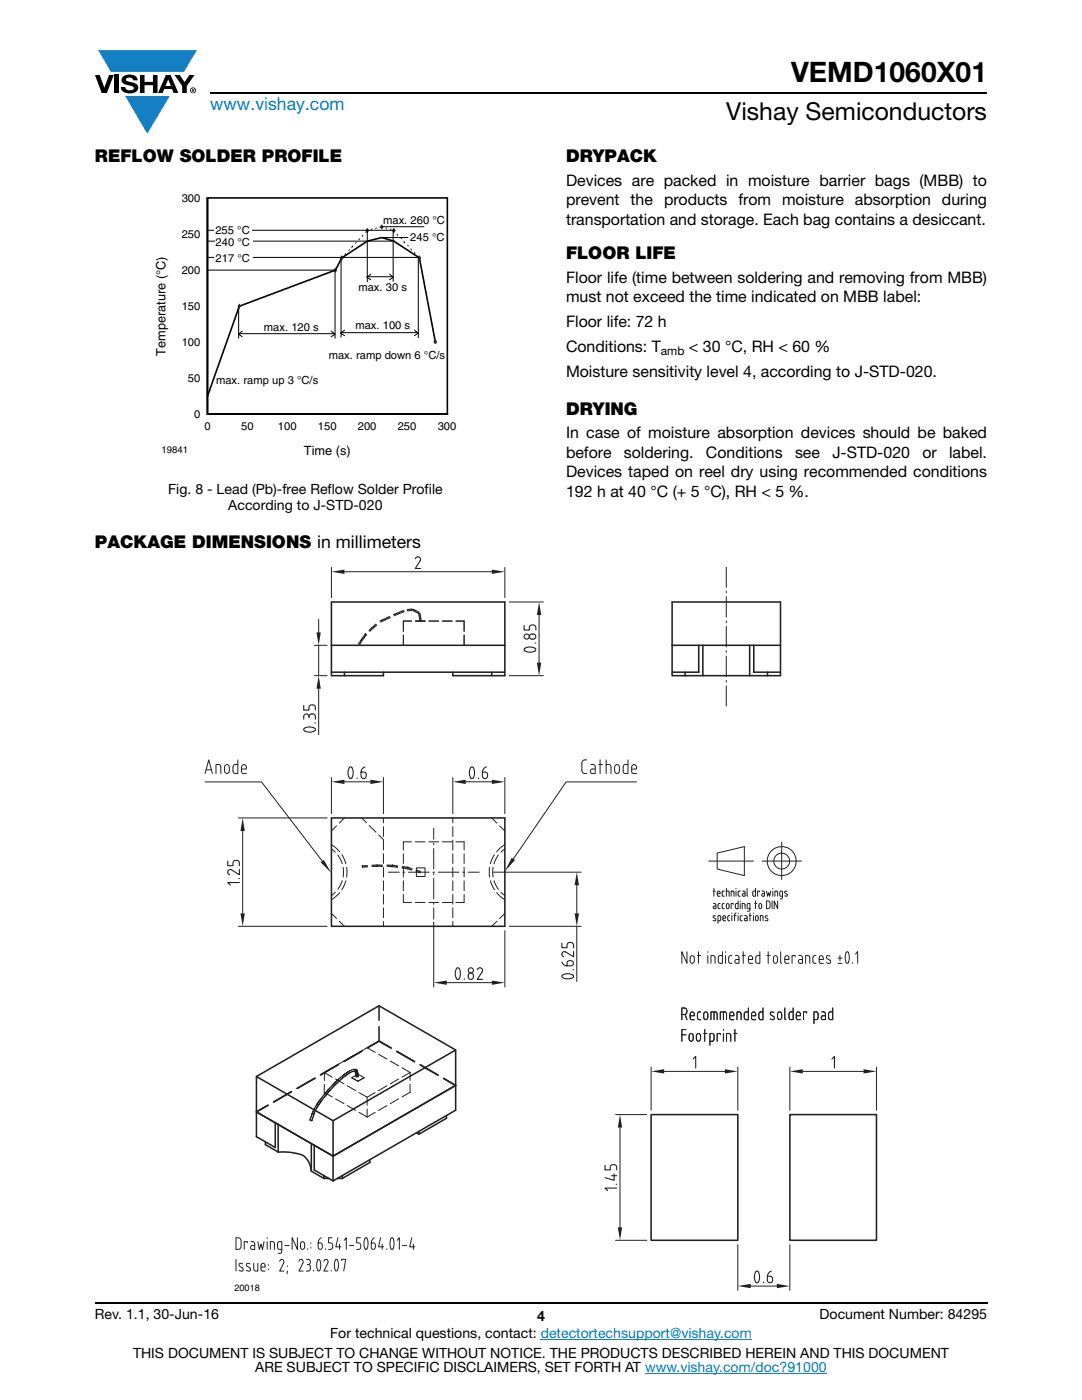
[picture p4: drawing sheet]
<svg xmlns="http://www.w3.org/2000/svg" width="216mm" height="279mm" viewBox="0 0 216 279" stroke-linecap="round" stroke-linejoin="round" font-family="sans-serif">
<g fill="#147fc3">
<path d="M19.6 10h19.7l-2.6 4.3h-1.1h-13.5z"/>
<path d="M25 19.2h8.9l-4.5 7.5z"/>
</g>
<g fill="#000">
<path d="M18.9 15h1l.9 2.5 1-2.5h.9l-1.4 3.6h-1zM22.9 15h.9v3.6h-.9zM24.6 15.3a2.1 2.1 0 0 1 2.8 .3l.1 .4h-.9a.79 .79 0 0 0-.7-.5 .79 .79 0 0 0-.8 .4l.3 .3 1 .2a1.08 1.08 0 0 1 1.2 1 1.08 1.08 0 0 1-1.1 1.2 1.73 1.73 0 0 1-2.4-1.2h.9a.96 .96 0 0 0 .8 .6 .96 .96 0 0 0 .9-.4 1.31 1.31 0 0 0-1.2-.6 1.03 1.03 0 0 1-1.1-.6 1.03 1.03 0 0 1 .2-1.1zM27.9 15h.9v1.3h1.7v-1.3h.9v3.6h-.9v-1.6h-1.7v1.6h-.9zM34.8 15h1.1l.9 1.4 1-1.4h1l-1.5 2.2v1.4h-.9v-1.4z"/>
<path d="M33.6 15.9l.5 1.3h-1.1zM33.1 15l-1.6 3.6h1l.3-.8h1.5l.3 .8h1l-1.6-3.6z"/>
<path d="M38.4 17.8h.2v.2h-.2zM38.3 17.7v.7h.1v-.3l.4 .3-.2-.3 .2-.2-.1-.2z"/>
<path d="M38.1 18a.46 .46 0 0 1 .9 0 .46 .46 0 0 1-.9 0zM37.9 18a.6 .6 0 0 0 1.2 0 .6 .6 0 0 0-1.2 0z"/>
</g>
<path d="M42 18.6h155M18.9 260h178.1" fill="none" stroke="#000" stroke-width=".36"/>
<path d="M107.9 267.3h42.1M128.7 274h36.3" fill="none" stroke="#007ec4" stroke-width=".2"/>
<path d="M30.8 38.4h60.3v53.1h-60.3z" fill="#fff"/>
<path d="M41.4 39.5h47.9v43.1h-47.9v-43.1v43.1h47.9M86.9 68.2l-3.2-16.7-5.1-3.4-2.4-.7-2.9 .7-5.1 3.4-1.3 2.4-19.1 7.2-6.4 18" fill="none" stroke="#000001" stroke-width=".32"/>
<g fill="#062e16">
<path d="M41.5 78.9h.1l-.1 .4h-.2z" fill-rule="evenodd"/>
<path d="M41.8 77.9h.2l-.1 .3h-.2z" fill-rule="evenodd"/>
<path d="M42.2 76.7h.1l-.1 .3h-.1z" fill-rule="evenodd"/>
<path d="M43 74.5h.1l-.1 .4h-.2z" fill-rule="evenodd"/>
<path d="M43.7 72.4h.2l-.1 .3h-.2z" fill-rule="evenodd"/>
<path d="M44.1 71.3h.1l-.1 .4h-.2z" fill-rule="evenodd"/>
<path d="M44.5 70.1h.1l-.1 .4h-.1z" fill-rule="evenodd"/>
<path d="M44.9 69.1h.2l-.2 .3h-.2z" fill-rule="evenodd"/>
<path d="M45.2 68h.2l-.1 .3h-.2z" fill-rule="evenodd"/>
<path d="M45.6 66.9h.2l-.2 .4h-.1z" fill-rule="evenodd"/>
<path d="M46 65.8h.1l-.1 .4h-.1z" fill-rule="evenodd"/>
<path d="M46.3 64.8h.2l-.1 .3h-.1z" fill-rule="evenodd"/>
<path d="M46.8 63.6h.2l-.2 .4h-.2z" fill-rule="evenodd"/>
<path d="M47.1 62.5h.2l-.2 .4h-.1z" fill-rule="evenodd"/>
<path d="M47.5 61.4h.1l-.1 .4h-.1z" fill-rule="evenodd"/>
<path d="M47.6 61l.3-.1 .1 .2-.3 .1z" fill-rule="evenodd"/>
<path d="M48.5 60.7l.2-.1 .1 .2-.3 .1z" fill-rule="evenodd"/>
<path d="M50.1 60.1l.3-.1v.2l-.2 .1z" fill-rule="evenodd"/>
<path d="M50.9 59.8l.3-.1v.2l-.3 .1z" fill-rule="evenodd"/>
<path d="M51.7 59.5l.3-.1 .1 .2-.3 .1z" fill-rule="evenodd"/>
<path d="M52.6 59.2l.2-.1 .1 .2-.3 .1z" fill-rule="evenodd"/>
<path d="M53.3 58.9l.3-.1 .1 .2-.3 .1z" fill-rule="evenodd"/>
<path d="M54.2 58.6l.3-.1v.2l-.2 .1z" fill-rule="evenodd"/>
<path d="M55 58.3l.3-.1v.2l-.2 .1z" fill-rule="evenodd"/>
<path d="M55.8 58l.3-.1 .1 .2-.3 .1z" fill-rule="evenodd"/>
<path d="M56.7 57.7l.3-.1v.2l-.3 .1z" fill-rule="evenodd"/>
<path d="M57.4 57.4l.3-.1 .1 .2-.3 .1z" fill-rule="evenodd"/>
<path d="M58.3 57.1l.3-.1 .1 .2-.3 .1z" fill-rule="evenodd"/>
<path d="M59.1 56.7l.3-.1 .1 .2-.3 .2z" fill-rule="evenodd"/>
<path d="M59.9 56.4l.3-.1 .1 .2-.3 .1z" fill-rule="evenodd"/>
<path d="M60.8 56.1l.3-.1v.2l-.3 .1z" fill-rule="evenodd"/>
<path d="M61.5 55.8l.3-.1 .1 .2-.3 .1z" fill-rule="evenodd"/>
<path d="M62.4 55.5l.3-.1v.2l-.2 .1z" fill-rule="evenodd"/>
<path d="M63.2 55.2l.3-.1 .1 .2-.3 .1z" fill-rule="evenodd"/>
<path d="M64 54.9l.3-.1 .1 .2-.3 .1z" fill-rule="evenodd"/>
<path d="M64.9 54.6l.3-.1v.2l-.3 .1z" fill-rule="evenodd"/>
<path d="M65.7 54.3l.2-.1 .1 .2-.2 .1z" fill-rule="evenodd"/>
<path d="M66.5 54l.3-.1v.2l-.2 .1z" fill-rule="evenodd"/>
<path d="M67 53.8h.2l-.1 .3h-.2z" fill-rule="evenodd"/>
<path d="M67.5 52.7h.1l-.1 .4h-.2z" fill-rule="evenodd"/>
<path d="M67.9 51.7h.2l-.2 .4h-.1z" fill-rule="evenodd"/>
<path d="M68.1 51.4l.2-.2v.3l-.2 .2z" fill-rule="evenodd"/>
<path d="M68.8 50.7l.2-.2v.3l-.2 .2z" fill-rule="evenodd"/>
<path d="M69.7 49.7h.2l-.2 .4h-.2z" fill-rule="evenodd"/>
<path d="M70.4 48.9l.1 .3-.3 .3-.1-.3z" fill-rule="evenodd"/>
<path d="M71 48.3h.2l-.2 .3h-.2z" fill-rule="evenodd"/>
<path d="M71.5 47.7l.2-.2 .1 .3-.2 .2z" fill-rule="evenodd"/>
<path d="M72.2 47l.2-.2 .1 .3-.2 .2z" fill-rule="evenodd"/>
<path d="M72.9 46.3l.2-.2 .1 .2-.3 .2z" fill-rule="evenodd"/>
<path d="M73.1 45.9l.3-.1 .1 .2-.3 .1z" fill-rule="evenodd"/>
<path d="M74 45.7l.3-.1v.2l-.2 .1z" fill-rule="evenodd"/>
<path d="M74.8 45.5l.3-.1 .1 .2-.3 .1z" fill-rule="evenodd"/>
<path d="M75.7 45.3l.3-.1v.2l-.2 .1z" fill-rule="evenodd"/>
<path d="M76.1 45.2l.3 .1-.1 .2-.3-.1z" fill-rule="evenodd"/>
<path d="M77 45.4l.2 .1v.2l-.3-.1z" fill-rule="evenodd"/>
<path d="M77.8 45.7l.3-.1v.2l-.3 .1z" fill-rule="evenodd"/>
<path d="M78.5 45.9l.2 .2v.3l-.3-.2z" fill-rule="evenodd"/>
<path d="M79.2 46.6l.2 .2v.3l-.2-.2z" fill-rule="evenodd"/>
<path d="M79.9 47.4h.2l.2 .3h-.2z" fill-rule="evenodd"/>
<path d="M80.6 48l.3 .3-.1 .3-.3-.3z" fill-rule="evenodd"/>
<path d="M81.2 48.8h.2l.2 .3h-.2z" fill-rule="evenodd"/>
<path d="M82 49.5l.2 .2-.1 .4-.2-.3z" fill-rule="evenodd"/>
<path d="M82.7 50.3l.2 .2-.1 .3-.2-.2z" fill-rule="evenodd"/>
<path d="M83.3 51l.3 .2-.1 .2-.2-.2z" fill-rule="evenodd"/>
<path d="M83.6 51.4h.1l.1 .4h-.1z" fill-rule="evenodd"/>
<path d="M83.8 52.6h.2v.4h-.1z" fill-rule="evenodd"/>
<path d="M84 53.7h.2v.4h-.1z" fill-rule="evenodd"/>
<path d="M84.2 54.9h.2l.1 .4h-.2z" fill-rule="evenodd"/>
<path d="M84.5 56.1h.2v.3h-.1z" fill-rule="evenodd"/>
<path d="M84.7 57.3h.2l.1 .4h-.2z" fill-rule="evenodd"/>
<path d="M85 58.5h.1l.1 .4h-.2z" fill-rule="evenodd"/>
<path d="M85.2 59.7h.1l.1 .3h-.2z" fill-rule="evenodd"/>
<path d="M85.4 60.8h.1l.1 .4h-.2z" fill-rule="evenodd"/>
<path d="M85.6 62h.1l.1 .4h-.1z" fill-rule="evenodd"/>
<path d="M85.8 63.2h.1l.1 .3h-.1z" fill-rule="evenodd"/>
<path d="M86.1 64.4h.1l.1 .4h-.1z" fill-rule="evenodd"/>
<path d="M86.3 65.6h.1l.1 .4h-.1z" fill-rule="evenodd"/>
<path d="M86.5 66.7h.1l.1 .4h-.1z" fill-rule="evenodd"/>
<path d="M86.7 67.9h.2v.4h-.1z" fill-rule="evenodd"/>
</g>
<path d="M47.8 60.8l.2 .3-.2 .3-.3-.3z" fill="#292d2f"/>
<path d="M48 61.1l-.2-.3-.2 .3 .2 .3" fill="none" stroke="#292d2f" stroke-width=".27"/>
<path d="M66.9 53.6l.2 .3-.2 .3-.2-.3z" fill-rule="evenodd" fill="#292d2f"/>
<path d="M66.9 53.6l.2 .3-.2 .3-.2-.3z" fill="none" stroke="#292d2f" stroke-width=".27"/>
<path d="M68.2 51.2l.2 .3-.2 .3-.2-.3z" fill-rule="evenodd" fill="#292d2f"/>
<path d="M68.2 51.2l.2 .3-.2 .3-.2-.3z" fill="none" stroke="#292d2f" stroke-width=".27"/>
<path d="M73.3 45.7l.2 .3-.2 .3-.2-.3z" fill-rule="evenodd" fill="#292d2f"/>
<path d="M73.3 45.7l.2 .3-.2 .3-.2-.3z" fill="none" stroke="#292d2f" stroke-width=".27"/>
<path d="M76.2 45l.2 .3-.2 .3-.2-.3z" fill-rule="evenodd" fill="#292d2f"/>
<path d="M76.2 45l.2 .3-.2 .3-.2-.3z" fill="none" stroke="#292d2f" stroke-width=".27"/>
<path d="M78.6 45.7l.2 .3-.2 .3-.2-.3z" fill-rule="evenodd" fill="#292d2f"/>
<path d="M78.6 45.7l.2 .3-.2 .3-.2-.3z" fill="none" stroke="#292d2f" stroke-width=".27"/>
<path d="M83.7 51.2l.2 .3-.2 .3-.2-.3z" fill-rule="evenodd" fill="#292d2f"/>
<path d="M83.7 51.2l.2 .3-.2 .3-.2-.3z" fill="none" stroke="#292d2f" stroke-width=".27"/>
<path d="M86.9 67.9l.2 .3-.2 .3-.3-.3z" fill-rule="evenodd" fill="#292d2f"/>
<path d="M86.9 67.9l.2 .3-.2 .3-.3-.3z" fill="none" stroke="#292d2f" stroke-width=".32"/>
<path d="M41.5 53.9h25.4M41.5 48.1h37.2M76.2 47.4h5.2" fill="none" stroke="#000001" stroke-width=".2"/>
<path d="M42.8 47.4h7.6v1.6h-7.6z" fill="#fff"/>
<path d="M41.5 51.4h42.1M66.9 53.8v13.7M68.1 51.5v15.8M83.5 51.4v16M47.6 66.6h19.2M47.6 61v6.5M48.3 66.1l-.7 .6 .7 .5M66.1 66.1l.8 .6-.8 .5M68 66.4h15.4M68.8 65.9l-.8 .6 .8 .5M82.7 65.9l.7 .6-.7 .5" fill="none" stroke="#000001" stroke-width=".2"/>
<path d="M42.8 50.5h7.7v1.6h-7.7z" fill="#fff"/>
<path d="M41.5 46h37.2M73.2 55.2h5.2M73.3 46v10.2M74 54.7l-.8 .6 .8 .5M76.2 45.2h8.4M77.7 54.7l.7 .6-.7 .5M78.4 46.1v10" fill="none" stroke="#000001" stroke-width=".2"/>
<g fill="#fff">
<path d="M42.8 45.1h7.6v1.7h-7.6z"/>
<path d="M40.9 111h134.1v147h-134.1z"/>
</g>
<g fill="none" stroke="#231f20" stroke-width=".2">
<path d="M47.6 163.2h17.7M48.4 165.8v16.5M141.4 171.8h8.9M142.3 177.8h.4M142.4 177.3v1.6M143.1 170.3l5.4-1.3v5.7l-5.4-1.3zM143.1 178.3h.6v-.1a.29 .29 0 0 0-.3-.4 .29 .29 0 0 0-.3 .4l.1 .6 .5 .1M144.5 177.8l-.3 .1-.1 .2v.6l.4 .2M144.9 177.8l.5 .1 .1 1M144.9 177.3v1.6M145.9 178.9v-1.1h.3l.2 .2 .1 .9M146.9 177.3v.1"/>
<path d="M146.9 177.8v1.1M147.3 179.8v1.6l-.4-.1-.2-.1v-.7l.3-.2h.3M147.7 179.8v.1M147.7 177.8l-.3 .1-.1 .7 .1 .2 .3 .1M148.2 177.8l.3 .1 .2 .2v.8l-.5-.1-.1-.2 .1-.2 .5-.1M149.1 177.3v1.4l.1 .2M150.7 179.8v1.6M150.7 177.3v1.6l-.4-.1-.1-.2v-.6l.1-.1 .4-.1M151.6 178v-.2h-.4v1.1M152.1 171.8h7.8M152.1 177.8l.3 .1 .1 .2v.8l-.4-.1-.1-.2 .1-.2 .4-.1M153 179.8h.4l.3 .5-.1 .8-.3 .3h-.3z"/>
<path d="M153 177.8l.2 1.1 .2-.7 .2 .7 .2-1.1M154.1 179.8v1.6M154.2 177.3v.1M154.2 177.8v1.1M154.6 178.9v-1.1h.3l.3 .2v.9M155.2 179.8v1.6l-.7-1.6v1.6M156 168.1v7.4M156.1 178.9l-.4-.1-.1-.1v-.6l.1-.2 .4-.1v1.3l-.1 .3h-.4M157 177.9h-.4l-.1 .1 .5 .5 .1 .3-.2 .1-.3-.1M47.6 184.9h17.7M142.4 180.3l.4 .2v.9l-.5-.2 .1-.3 .4-.1M142.8 182.8h-.4l-.1 .1 .5 .5v.3l-.1 .1-.4-.1"/>
<path d="M143.3 183.8l.4-.1 .1-.1v-.7l-.2-.2h-.3v1.6M143.7 180.3l-.4 .1v.6l.1 .3 .3 .1M144.2 183.3h.6l-.2-.5-.3 .1-.1 .6 .1 .2 .5 .1M144.5 180.3l-.3 .1-.1 .6 .1 .3 .3 .1M145.1 180.3l.4 .2v.6l-.2 .2-.3-.2v-.6zM145.6 182.7l-.3 .1-.1 .7 .2 .2 .2 .1M146 182.2v.1M146 182.7v1.1M146.3 180.5v-.2h-.4v1.1M146.5 182.7h.4M146.9 182.2l-.3 .4v1.2M147.3 182.2v.1"/>
<path d="M147.3 182.7v1.1M147.7 180.3v1.1M148.1 181.4v-1.1h.3l.3 .2v.9M148.1 182.7l-.3 .1-.1 .7 .1 .2 .3 .1M148.6 182.7l.4 .1 .1 .2v.8l-.5-.1-.1-.2 .1-.2h.5M149.5 182.7h.4M149.6 182.2v1.6M149.6 181.4l-.4-.1-.1-.1v-.6l.1-.3h.4v1.3l-.1 .2-.4 .1M150.3 182.2v.1M150.3 182.7v1.1M150.6 180.3h.4M150.9 182.8l.4 .1v.5a.28 .28 0 0 1-.3 .4 .28 .28 0 0 1-.3-.4l.1-.5z"/>
<path d="M151.6 180.3l.4 .2v.5a.28 .28 0 0 1-.3 .4 .28 .28 0 0 1-.3-.4l.1-.5zM152.3 183.8l-.1-1-.5-.1v1.1M153.2 182.8l-.4-.1-.1 .2 .5 .5v.3l-.1 .1-.4-.1M136.1 206.5h.8M136.1 202.5h.5a.67 .67 0 0 0 .5-.7 .67 .67 0 0 0-.5-.6h-.5v2.3M136.7 202.5l.4 1M136.9 205.5h-.8v2.3M137.7 206.3h.4l.2 .3v.8l-.4 .4-.4-.4v-.8zM137.7 202.7h.8a.52 .52 0 0 0-.1-.5 .52 .52 0 0 0-.5-.2l-.2 .5v.8l.3 .2h.5M139.1 206.3h.5l.2 .3v.8l-.4 .4-.3-.1-.2-.4v-.5zM139.8 201.9l-.4 .1-.2 .2v.8l.2 .5h.4M140.4 206.3h.6"/>
<path d="M140.6 202h.5l.1 .3v.8l-.4 .4-.4-.4v-.8zM140.6 205.5v2.3M141.7 207.8h.6l.2-.3v-1l-.2-.2h-.6v2.3M142.5 201.9v1.6M143.1 203.5l-.1-1.4-1.1-.2v1.6M143.7 206.5v-.2h-.6v1.5M144.3 201.9v1.6M144.3 205.5v.1M144.3 206.3v1.5M145 203.5l-.1-1.4-1.2-.2v1.6M145 207.8v-1.5h.4l.4 .2v1.3M145.6 202.7h.8a.54 .54 0 0 0-.6-.7l-.2 .3v1l.3 .2h.5"/>
<path d="M146.4 206.3h.7M146.6 205.5v2.3M147.9 203.5l-.1-1.4-.7-.2v1.6M149.3 201.2v2.3h-.6l-.2-.3v-1l.2-.2 .6-.1M150 202.7h.8a.52 .52 0 0 0-.1-.5 .52 .52 0 0 0-.6-.2l-.1 .3v1l.3 .2h.5M152.2 201.2v2.3h-.6l-.2-.3v-1l.2-.2 .6-.1M154.4 202.1l-.5-.1-.2 .2v.3l.8 .6a.44 .44 0 0 1-.3 .4 .44 .44 0 0 1-.5-.1M155.3 202h.5l.2 .3v.8l-.4 .4-.4-.4v-.8zM156.6 201.2v2l.2 .3M158.3 201.2v2.3h-.6l-.2-.3v-1l.2-.2 .6-.1M158.9 202.7h.8a.52 .52 0 0 0-.1-.5 .52 .52 0 0 0-.5-.2l-.2 .3v.9l.2 .3h.6M161 202.2v-.3h-.7v1.6"/>
<path d="M162.4 203.5l.6-.1 .2-.2v-1l-.2-.2-.6-.1v2.4M164 201.9l.5 .1 .2 .4v1.1h-.5a.39 .39 0 0 1-.3-.4 .39 .39 0 0 1 .3-.4h.5M166.2 201.2v2.3h-.6l-.3-.3v-1l.3-.2 .6-.1M47.1 247l.8 .1a1.61 1.61 0 0 1 .2 1.5l-.2 .6-.8 .1zM49.4 248v-.2h-.7v1.5M50.1 247.8h.5l.2 .4v1.1h-.5a.39 .39 0 0 1-.3-.3 .39 .39 0 0 1 .3-.4h.5M51.4 247.8l.4 1.5 .3-1 .3 1 .3-1.5M53.3 247v.1M53.3 247.8v1.5M53.9 249.3v-1.5h.5l.3 .3 .1 1.2M56.2 249.3h-.6l-.2-.2v-.9l.2-.4h.6v1.9l-.2 .4h-.5M56.8 248.6h.9"/>
<path d="M59.3 247v2.3l-1-2.3v2.3M60.1 247.9h.5l.2 .3v.8l-.4 .4-.4-.4v-.8zM61.4 249.2v.1M62 248v.2M62 249v.1M64.1 247l-.5 .5-.1 1.3a.43 .43 0 0 0 .4 .5 .43 .43 0 0 0 .4-.5l-.1-.7-.7-.1M64.9 249.2v.1M66.3 247h-.7v1h.4a.68 .68 0 0 1 .4 .9 .68 .68 0 0 1-.8 .4M67.4 247l-.4 1.8h1.1M67.7 248.3v1M68.7 247.5l.4-.5v2.3M69.7 248.6h.8"/>
<path d="M71.9 247h-.7v1h.4a.72 .72 0 0 1 .4 .7 .72 .72 0 0 1-.4 .6h-.4M72.9 247.1l.1-.1a1.48 1.48 0 0 1 .4 1.9l-.2 .4h-.2a2.09 2.09 0 0 1-.1-2.2zM74.7 247l-.4 .3a2.1 2.1 0 0 0-.2 1.7 .41 .41 0 0 0 .5 .3 .41 .41 0 0 0 .3-.5l-.2-.7-.6-.1M75.9 247l-.4 1.8h1.1M76.3 248.3v1M77.2 249.2v.1M78.1 247.1l.1-.1a1.52 1.52 0 0 1 .3 1.9l-.2 .4a1.52 1.52 0 0 1-.4-1.8zM79.3 247.5l.4-.5v2.3M80.3 248.6h.8M82.2 247l-.5 1.8h1.1M82.5 248.3v1"/>
<circle cx="156" cy="171.9" r="2.89"/>
<circle cx="156" cy="171.8" r="1.59"/>
</g>
<g fill="#231f20">
<path d="M48 182.3h.8l-.4 2.6z"/>
<path d="M48.4 163.2l.4 2.6h-.8z"/>
</g>
<path d="M45.4 171.8v1h1.1v-.6a.65 .65 0 0 1 .6-.5 .65 .65 0 0 1 .7 .5v.6M47.6 175.3h.2M47.8 173.5v1.1l-1.6-1a.53 .53 0 0 0-.7 .3 .53 .53 0 0 0 .3 .7M47.8 176.1h-2.4l.6 .5" fill="none" stroke="#231f20" stroke-width=".22"/>
<path d="M66.1 113.2v6.1M68.7 114.1h29.4M100.7 113.2v6.1" fill="none" stroke="#231f20" stroke-width=".2"/>
<g fill="#231f20">
<path d="M66.1 114.1l2.6-.4v.8z"/>
<path d="M98.1 113.7l2.6 .4-2.6 .4z"/>
</g>
<path d="M82.9 111.5a.53 .53 0 0 1 .7-.3 .53 .53 0 0 1 .2 .7l-.9 1.6h1" fill="none" stroke="#231f20" stroke-width=".22"/>
<path d="M62.7 128.8h2.6M62.7 134.8h2.6M63.6 123.6v2.6M63.6 128.8v6M63.6 137.4v9.2" fill="none" stroke="#231f20" stroke-width=".2"/>
<g fill="#231f20">
<path d="M63.1 126.2h.9l-.4 2.6z"/>
<path d="M63.6 134.8l.4 2.6h-.9z"/>
</g>
<path d="M60.6 140.8v.9h1v-.5a.65 .65 0 0 1 .7-.5 .65 .65 0 0 1 .6 .5v.5M60.7 145.3a1.78 1.78 0 0 1 2.2 .2 1.45 1.45 0 0 1-2.2 .3l-.1-.3zM61.6 143a.52 .52 0 0 0-.5-.5 .52 .52 0 0 0-.5 .5v.5M61.6 143v.3M61.6 143a.65 .65 0 0 1 .7-.5 .65 .65 0 0 1 .6 .5v.5M62.8 144.3h.1" fill="none" stroke="#231f20" stroke-width=".22"/>
<path d="M101.6 120.1h6.8M101.6 134.8h6.8M107.6 122.7v9.5" fill="none" stroke="#231f20" stroke-width=".2"/>
<g fill="#231f20">
<path d="M107.6 120.1l.4 2.6h-.9z"/>
<path d="M107.1 132.2h.9l-.4 2.6z"/>
</g>
<g fill="none" stroke="#231f20" stroke-width=".22">
<path d="M104.6 124.8v.9h1v-.5a.66 .66 0 0 1 .7-.5 .66 .66 0 0 1 .6 .5v.5M104.6 129.5a1.78 1.78 0 0 1 2.3 .1 1.33 1.33 0 0 1-1.9 .4l-.4-.2zM105.8 126.7a.59 .59 0 0 1 .9-.1 .59 .59 0 0 1-.1 .9 .59 .59 0 0 1-.8 0 .59 .59 0 0 1 0-.8zM106.8 128.3h.1"/>
<circle cx="105.1" cy="127" r=".52"/>
</g>
<g fill="none" stroke="#231f20" stroke-width=".2">
<path d="M137.1 189.9v2.4l-1-2.4v2.4M137.9 190.8h.5l.1 .3v.8l-.4 .4-.2-.1-.2-.5v-.5zM139.2 190.7h.6M139.4 189.9v2.4M141.2 189.9v.2M141.2 190.7v1.6M141.9 192.3v-1.6h.4l.4 .3v1.3M144.1 189.9v2.4l-.6-.1-.2-.2v-1l.2-.3h.6M144.8 189.9v.2M144.8 190.7v1.6M146 190.7h-.4l-.2 .3v.8l.2 .4 .4 .1M146.7 190.7h.5l.3 .5v1.1l-.7-.1-.1-.2 .1-.5h.7"/>
<path d="M148.1 190.7h.6M148.3 189.9v2.4M149.3 191.5h.9a.53 .53 0 0 0-.1-.6 .53 .53 0 0 0-.6-.1l-.2 .4 .1 .9 .8 .2M151.6 189.9v2.4l-.6-.1-.2-.2v-1l.2-.3h.6M153.1 190.7h.6M153.3 189.9v2.4M154.5 190.8h.5l.1 .3v.8l-.4 .4-.4-.4v-.8zM155.8 189.9v2.1l.2 .3M156.6 191.5h.8a.52 .52 0 0 0-.1-.6 .52 .52 0 0 0-.5-.1l-.2 .3v.9l.2 .2 .6 .1M158.7 191v-.3h-.7v1.6M159.4 190.7h.5l.2 .5v1.1h-.5a.39 .39 0 0 1-.3-.4 .39 .39 0 0 1 .3-.4h.5M160.8 192.3v-1.6h.4l.4 .3v1.3"/>
<path d="M162.8 190.7l-.5 .1-.1 1 .2 .4 .4 .1M163.4 191.5h.9a.54 .54 0 0 0-.7-.7l-.2 .4 .1 .9 .8 .2M165.6 190.8l-.5-.1-.2 .3 .1 .3 .6 .3a.35 .35 0 0 1 .1 .5 .35 .35 0 0 1-.4 .2l-.4-.2M167.2 192.3h.8M167.2 191.2h.8M167.6 190.7v1M168.9 190l.1-.1a1.52 1.52 0 0 1 .4 1.9l-.3 .5a1.52 1.52 0 0 1-.4-1.9zM170.1 192.1v.2M170.7 190.4l.4-.5v2.4M129.9 213v8.6M132.5 213.8h12.1M147.2 213v8.6"/>
</g>
<path d="M129.9 222.4h17.3v25.1h-17.3zM157.6 222.4h17.3v25.1h-17.3z" fill="none" stroke="#231f20" stroke-width=".31"/>
<g fill="#231f20">
<path d="M129.9 213.8l2.6-.4v.8z"/>
<path d="M144.6 213.4l2.6 .4-2.6 .4z"/>
</g>
<path d="M138.3 211.3l.5-.5v2.4" fill="none" stroke="#231f20" stroke-width=".22"/>
<path d="M157.6 213v8.6M160.2 213.8h12.1M174.9 213v8.6" fill="none" stroke="#231f20" stroke-width=".2"/>
<g fill="#231f20">
<path d="M172.3 213.4l2.6 .4-2.6 .4z"/>
<path d="M157.6 213.8l2.6-.4v.8z"/>
</g>
<path d="M166 211.3l.5-.5v2.4" fill="none" stroke="#231f20" stroke-width=".22"/>
<path d="M122.8 222.4h6.3M123.7 225v19.9M122.8 247.5h6.3" fill="none" stroke="#231f20" stroke-width=".2"/>
<g fill="#231f20">
<path d="M123.7 222.4l.4 2.6h-.8z"/>
<path d="M123.3 244.9h.8l-.4 2.6z"/>
</g>
<path d="M120.7 232.6v.9h1.1v-.5a.67 .67 0 0 1 .6-.6 .67 .67 0 0 1 .7 .6v.5M122 234.6h1.1M122.5 234.3v1.3l-1.8-.6M122.9 236.3h.2M123.1 237.1h-2.4l.5 .5" fill="none" stroke="#231f20" stroke-width=".22"/>
<path d="M147.2 248.4v9.1M149.8 256.7h5.2M157.6 248.4v9.1" fill="none" stroke="#231f20" stroke-width=".2"/>
<g fill="#231f20">
<path d="M147.2 256.7l2.6-.5v.9z"/>
<path d="M155 256.2l2.6 .5-2.6 .4z"/>
</g>
<path d="M150.9 253.7h.1a1.36 1.36 0 0 1 .5 1.8l-.3 .5h-.2a1.77 1.77 0 0 1-.1-2.3zM152.4 255.9v.1M153.9 253.7l-.5 .3a1.82 1.82 0 0 0-.1 1.9 .62 .62 0 0 0 .9-.4 .62 .62 0 0 0-.5-.8h-.6" fill="none" stroke="#231f20" stroke-width=".22"/>
<g fill="none" stroke="#231f20" stroke-width=".2">
<path d="M66.1 155.2v7.2M68.7 156h5.2M76.5 155.2v7.2M136.1 206.5h.8M136.1 202.5h.5a.67 .67 0 0 0 .5-.7 .67 .67 0 0 0-.5-.6h-.5v2.3M136.7 202.5l.4 1M136.9 205.5h-.8v2.3M137.7 206.3h.4l.2 .3v.8l-.4 .4-.4-.4v-.8zM137.7 202.7h.8a.52 .52 0 0 0-.1-.5 .52 .52 0 0 0-.5-.2l-.2 .5v.8l.3 .2h.5M139.1 206.3h.5l.2 .3v.8l-.4 .4-.3-.1-.2-.4v-.5zM139.8 202h-.4l-.2 .2v.8l.2 .5h.4M140.4 206.3h.6"/>
<path d="M140.6 202h.5l.1 .3v.8l-.4 .4-.4-.4v-.8zM140.6 205.5v2.3M141.7 207.8h.6l.2-.3v-1l-.2-.2h-.6v2.3M142.5 201.9v1.6M143.1 203.5l-.1-1.4-1.1-.2v1.6M143.7 206.5v-.2h-.6v1.5M144.3 201.9v1.6M144.3 205.5v.1M144.3 206.3v1.5M145 203.5l-.1-1.4-1.2-.2v1.6M145 207.8v-1.5h.4l.4 .2v1.3M145.6 202.7h.8a.54 .54 0 0 0-.6-.7l-.2 .3v1l.3 .2h.5"/>
<path d="M146.4 206.3h.7M146.6 205.5v2.3M147.9 203.5l-.1-1.4-.7-.2v1.6M149.3 201.2v2.3h-.6l-.2-.3v-1l.2-.2 .6-.1M150 202.7h.8a.52 .52 0 0 0-.1-.5 .52 .52 0 0 0-.6-.2l-.1 .3v1l.3 .2h.5M152.2 201.2v2.3h-.6l-.2-.3v-1l.2-.2 .6-.1M154.4 202.1l-.5-.1-.2 .2v.3l.8 .6a.44 .44 0 0 1-.3 .4 .44 .44 0 0 1-.5-.1M155.3 202h.5l.2 .3v.8l-.4 .4-.4-.4v-.8zM156.6 201.2v2l.2 .3M158.3 201.2v2.3h-.6l-.2-.3v-1l.2-.2 .6-.1M158.9 202.7h.8a.52 .52 0 0 0-.1-.5 .52 .52 0 0 0-.5-.2l-.2 .3v.9l.2 .3h.6M161 202.2v-.3h-.7v1.6"/>
<path d="M162.4 203.5h.6l.2-.3v-1l-.2-.2-.6-.1v2.4M164 201.9l.5 .1 .2 .4v1.1h-.5a.39 .39 0 0 1-.3-.4 .39 .39 0 0 1 .3-.4h.5M166.2 201.2v2.3h-.6l-.2-.3v-1l.2-.2 .6-.1"/>
</g>
<g fill="#231f20">
<path d="M66.1 156l2.6-.4v.9z"/>
<path d="M73.9 155.6l2.6 .4-2.6 .5z"/>
</g>
<path d="M69.7 153.2l.2-.2a1.37 1.37 0 0 1 .5 1.9l-.4 .5a1.37 1.37 0 0 1-.4-1.9zM71.3 155.3v.1M72.8 153a1.52 1.52 0 0 0-.6 2.2 .51 .51 0 0 0 .6 .2 .51 .51 0 0 0 .3-.5v-.5l-.2-.2-.9-.1" fill="none" stroke="#231f20" stroke-width=".22"/>
<path d="M90.4 155.2v7.2M92.9 156h5.2M100.7 155.2v7.2" fill="none" stroke="#231f20" stroke-width=".2"/>
<g fill="#231f20">
<path d="M90.4 156l2.5-.4v.9z"/>
<path d="M98.1 155.6l2.6 .4-2.6 .5z"/>
</g>
<path d="M93.9 153.2l.2-.2a1.37 1.37 0 0 1 .5 1.9l-.4 .5a1.37 1.37 0 0 1-.4-1.9zM95.5 155.3v.1M97 153a1.52 1.52 0 0 0-.6 2.2 .51 .51 0 0 0 .6 .1 .51 .51 0 0 0 .3-.4v-.5l-.2-.2-.9-.1" fill="none" stroke="#231f20" stroke-width=".22"/>
<g fill="none" stroke="#231f20" stroke-width=".31">
<path d="M66.1 128.8v6h10.4v-.7M66.1 134.1h34.6M68.7 134.1v.7M98.1 134.1v.7M100.7 128.8v6h-10.3v-.7M51.2 214.8l24.4-14.1 15.3 8.8-24.4 14.2zM51.2 214.8v7.1l15.3 8.8M58.2 217.9l-3.6 2M62.9 215.2l-3.6 2M67.5 212.5l-3.5 2M71.1 213.4h.1M72.2 209.8l-3.5 2"/>
<path d="M75.6 204.9v2.9l2.4 1.4-2.4-1.4-2.3 1.3M75.6 200.7v2.9M79.2 209.8l3.5 2.1M83.9 212.5l3.5 2.1M90.9 216.6l-24.4 14.1v-7M90.9 209.5v7.1l-2.4-1.4 2.4 1.4M90.9 216.6l-24.4 14.1M53.5 220.6l-2.3 1.3 15.3 8.8"/>
</g>
<g fill="none" stroke="#231f20" stroke-width=".2">
<path d="M80.7 121.9h.1M63.8 219.5l-1 1.6M64 219.3l-1.1 1.7M64.2 219.7l-1.1 1.6M64.2 219l-1.1 1.6M64.4 218.9l-1.2 1.6M64.5 219.2l-1.1 1.6M64.7 216.4v1.6l1.6 .9M64.8 214.1l-.1 1.5M65.3 218.3l-1.5 1.8-.8 1.3M65.5 217.4l-1.2 1.5M65.7 217.3l-1.2 1.4"/>
<path d="M65.9 217.6l-1.3 1.5M66 216.9l-1.3 1.5M66.1 216.9l-1.3 1.4M66.3 217.2l-1.3 1.4M66.3 213.1l-1.6 .9 1.6 1M67 215.3l1.6 1M67 219.3l1.6 1M67.1 216.3l-2.6 2.9M67.4 215.5l-1.3 1.4M67.6 215.3l-1.4 1.4M67.8 215.6l-1.4 1.4M67.9 215.1l-1.4 1.3"/>
<path d="M68.1 215l-1.5 1.3M68.2 215.3l-1.4 1.3M68.6 211.7l-1.6 1M69.1 214.5l-1.5 1.3-1.4 1.3M69.3 216.7l1.7 1M69.6 213.8l-1.6 1.2M69.8 213.7l-1.6 1.1M69.9 214l-1.5 1.1M70.1 213.6l-1.6 1M70.2 215.1l1.2-.7 1.2 .7-1.2 .7zM70.2 215.1l1.2 .7M70.2 215.1h.1"/>
<path d="M70.3 213.5a.5 .5 0 0 1 .7 .5l.1 .7-.2-1.1M70.3 213.5l-1.7 1M70.5 213.8l-1.7 1M70.5 213.8l.4 .1 .2 1.1-.2-1-.4-.2-1 .5-1.3 1M70.6 213.7h.4l.3 .2 .1 1-.2-1.1M70.8 213.9l.2 1M70.8 213.9h.1M71 210.4l-1.7 1M71 213.4l.3 .2 .1 1.1-.1-1a.59 .59 0 0 0-.8-.3M71.1 213.4a1.59 1.59 0 0 1 .4 1.4M71.6 210l1.7-.9 1.6 .9M71.6 218l1.7 1"/>
<path d="M72.7 215.1l-1.3 .7M72.7 215.1h.1M73.3 219v1.6M74.9 218l-1.6 1M75.5 210.4l1.7 1M77.2 216.7l-1.7 1M77.9 211.7l1.7 1M79.6 215.3l-1.7 1M79.6 219.3l-1.7 1M80.2 213.1l1.6 .9M81.8 214l-1.6 1M81.8 216.4v1.6l-1.6 .9"/>
<path d="M81.8 214v1.6M62.2 223.6h.1M62.5 221.8l-.7 1.7M62.6 221.6l-.8 1.9 .4 .1M62.7 222.1l-.5 1.5M62.7 221.2l-.5 1.1M62.8 222l-.5 1.7M62.8 221.1l-.6 1.3M63 221.5l-.4 1M63.6 220.4l-1 2.1M69.3 220.6l1.7 1M71.6 222l1.7 .9"/>
<path d="M73.3 221.3v1.6M74.9 222l-1.6 .9M77.2 220.6l-1.7 1"/>
</g>
<g fill="#231f20">
<path d="M80.6 121.7l.1 .5-.7 .2z"/>
<path d="M79.8 122l.8-.3-.6 .7z"/>
<path d="M78.6 123l1.2-1 .2 .4z"/>
<path d="M78.4 122.6l1.4-.6-1.2 1z"/>
<path d="M77.8 122.9l.2 .4-.8 .4z"/>
<path d="M77 123.2l.8-.3-.6 .8z"/>
<path d="M76 124.2l1-1 .2 .5z"/>
<path d="M75.8 123.8l1.2-.6-1 1z"/>
<path d="M75.8 123.8l.3 .4-.1 .1z"/>
<path d="M75.7 123.9l.1-.1 .2 .5z"/>
<path d="M75 124.4l.3 .4-.3 .2z"/>
<path d="M74.7 124.6l.3-.2v.6z"/>
<path d="M74.7 124.6l.3 .4-.9 .9z"/>
<path d="M73.8 125.5l.9-.9-.6 1.3z"/>
<path d="M73.7 125.5l.4 .4-.3 .2z"/>
<path d="M73.5 125.8l.2-.3 .1 .6z"/>
</g>
<path d="M72.9 126.4l.3 .3" fill="none" stroke="#231f20" stroke-width=".2"/>
<g fill="#231f20">
<path d="M72.8 126.4l.4 .3-1.1 1.5z"/>
<path d="M72.8 126.4l-.7 1.8-.4-.2z"/>
<path d="M71.7 128l.4 .2-.3 .5z"/>
<path d="M71.7 128l.1 .7-.4-.2z"/>
</g>
<path d="M66.1 128.8h34.6zM66.1 128.8v-8.7h34.6v8.7" fill="none" stroke="#231f20" stroke-width=".31"/>
<path d="M80.5 126.7v2.1M82.1 123.9h-1.6v2.1M83.1 123.9h1.7h-1.9M85.6 123.9h1.9M88.3 123.9h1.9M91 123.9h1.6v2.1M92.6 126.7v2.1" fill="none" stroke="#231f20" stroke-width=".2"/>
<g fill="#231f20">
<path d="M83.4 122.4l.8 1.5-.5 .1z"/>
<path d="M83.4 122.4l.5-.1 .3 1.6z"/>
<path d="M82.2 121.9l1.5 .2-.2 .4z"/>
<path d="M82.4 121.4l1.3 .7-1.5-.2z"/>
</g>
<path d="M82.3 121.6h.1" fill="none" stroke="#231f20" stroke-width=".2"/>
<g fill="#231f20">
<path d="M81.3 122l.9-.6 .1 .5z"/>
<path d="M81.2 121.6l1-.2-.9 .6z"/>
</g>
<g fill="none" stroke="#231f20" stroke-width=".2">
<path d="M144.9 113.2v4M144.9 118v.3M144.9 119.1v4.1M81.2 121.8h.1M144.9 123.9v.3M144.9 125v4.1M144.9 129.9v.3M144.9 131v4.1M144.9 135.8v.3M144.9 136.9v4M66.1 169.4l.8 .7M66.1 168.6l1.7 1.4"/>
<path d="M66.9 178.1l-.8 .6M67.2 164.8l-1.1 1M67.4 170.6l.9 1.8M67.8 178.1l-1.7 1.5M68.2 170.6l.8 1.8M68.3 175.8l-.9 1.7M68.5 173.1v1.9M68.7 163.2l-1 1.1M69 175.8l-.8 1.7M69.2 173.1v1.9M72.2 163.2l.9 1M73.7 164.7l1.3 1.4"/>
<path d="M75.6 166.6l.9 1M76.5 163.2v1M76.5 165v1.9M76.5 167.7v1.9M76.5 170.4v1.9M76.5 173.1v1.9M76.5 175.8v1.9M76.5 178.5v1.9M77.5 174.1h2.2M80.4 174.1h.4M80.5 170.4v1.9M80.5 173.1v1.9"/>
<path d="M80.5 175.8v1.9M80.5 178.5v1.6h1.6M81.5 174.1h4.1M82.1 168h-1.6v1.6M82.9 168h1.9M83.1 173.2h1.7v1.7h-1.7zM85.6 168h1.9M86.4 174.1h.3M86.5 165.3v2.2M86.5 168.3v.3M86.5 169.3v4.1M86.5 174.2v.3"/>
<path d="M86.5 175.3v4.1M87.5 174.1h4.1M88.3 168h1.9M90.4 163.2v1M90.4 165v1.9M90.4 167.7v1.9M90.4 170.4v1.9M90.4 173.1v1.9M90.4 175.8v1.9M90.4 178.5v1.9M91 168h1.6v1.6M92.3 174.1h.4"/>
<path d="M92.6 178.5v1.6h-1.6M92.6 170.4v1.9M92.6 173.1v1.9M92.6 175.8v1.9M93.4 174.1h2.2M97.7 173.1v1.9M97.9 175.8l.7 1.7M98.1 163.2l1.1 1.1M98.4 173.1v1.9M98.6 175.8l.9 1.7M98.6 170.6l-.7 1.8M99.1 178.1l1.6 1.5"/>
<path d="M99.5 170.6l-.9 1.8M99.7 164.8l1 1M99.9 178.1l.8 .6M100.7 169.4l-.8 .7M100.7 168.6l-1.6 1.4M66.1 182.3l1.1 1M67.7 183.8l1 1.1M76.5 181.2v1.9M76.5 183.9v1M82.9 180.1h1.9M85.6 180.1h1.9M86.5 180.1v.4"/>
<path d="M86.5 181.2v2.2M88.3 180.1h1.9M90.4 181.2v1.9M90.4 183.9v1M99.2 183.8l-1.1 1.1M100.7 182.3l-1 1"/>
</g>
<path d="M134.1 128.8h21.6zM134.1 120.1h21.6v14.7h-21.6zM136.7 134.1v.7M139.4 128.8v5.3h-5.3M140.2 128.8v6M149.6 128.8v6M150.4 128.8v5.3h5.3M153.1 134.1v.7M100.7 163.2h-34.6v21.7h34.6" fill="none" stroke="#231f20" stroke-width=".31"/>
<g fill="#231f20">
<path d="M82.9 174l1.1-.2-.1 .5z"/>
<path d="M83.1 173.5l.9 .3-1.1 .2z"/>
<path d="M81.2 173.5l1.2-.2-.2 .5z"/>
<path d="M81.4 173l1 .3-1.2 .2z"/>
</g>
<path d="M81.4 173l-.2 .5" fill="none" stroke="#231f20" stroke-width=".2"/>
<g fill="#231f20">
<path d="M80.1 173.3l1.2-.3v.5z"/>
<path d="M80.2 172.8l1.1 .2-1.2 .3z"/>
<path d="M78.3 173.1l1.2-.4-.1 .5z"/>
<path d="M78.3 172.6l1.2 .1-1.2 .4z"/>
</g>
<path d="M78.3 172.6v.5" fill="none" stroke="#231f20" stroke-width=".2"/>
<g fill="#231f20">
<path d="M77.1 173l1.2-.4v.5z"/>
<path d="M77.2 172.5l1.1 .1-1.2 .4z"/>
<path d="M75.2 173l1.2-.5v.5z"/>
<path d="M75.2 172.5h1.2l-1.2 .5z"/>
</g>
<path d="M75.2 172.5v.5" fill="none" stroke="#231f20" stroke-width=".2"/>
<g fill="#231f20">
<path d="M74.1 173.1l1.1-.6v.5z"/>
<path d="M74.1 172.6l1.1-.1-1.1 .6z"/>
<path d="M72.3 173.2l1.1-.6v.5z"/>
<path d="M72.3 172.7l1.1-.1-1.1 .6z"/>
</g>
<path d="M72.3 172.7v.5M86.5 184v13M89.1 196.1h9M100.7 185.7v11.3" fill="none" stroke="#231f20" stroke-width=".2"/>
<path d="M100.7 163.2v21.7" fill="none" stroke="#231f20" stroke-width=".31"/>
<g fill="#231f20">
<path d="M98.1 195.7l2.6 .4-2.6 .4z"/>
<path d="M86.5 196.1l2.6-.4v.8z"/>
</g>
<g fill="none" stroke="#231f20" stroke-width=".22">
<path d="M91.1 193.3l.3-.2a1.7 1.7 0 0 1 0 2.4h-.1a1.85 1.85 0 0 1-.2-2.2zM92.6 195.3v.2M93.6 194.3a.59 .59 0 0 1 .9 .5 .59 .59 0 0 1-.9 .5l-.2-.3zM95.2 193.5a.53 .53 0 0 1 .8-.3 .53 .53 0 0 1 .2 .7l-1 1.6h1.1"/>
<circle cx="94" cy="193.7" r=".52"/>
</g>
<path d="M98.5 174.1h17.5M115.1 176.7v5.6M101.6 184.9h14.4M115.1 184.9v11" fill="none" stroke="#231f20" stroke-width=".2"/>
<g fill="#231f20">
<path d="M115.1 174.1l.4 2.6h-.8z"/>
<path d="M114.7 182.3h.8l-.4 2.6z"/>
</g>
<path d="M112.1 192a1.52 1.52 0 0 0 2.2 .6 .51 .51 0 0 0 .1-.6 .51 .51 0 0 0-.5-.3h-.4l-.3 .2-.1 .9M112.1 188.2v.9h1v-.5a.66 .66 0 0 1 .7-.5 .66 .66 0 0 1 .6 .5v.5M112.2 194.7a1.81 1.81 0 0 1 2.2 .1v.1a1.7 1.7 0 0 1-2.3 0zM114.3 193.5h.1M114.4 189.9v1l-1.5-.9a.52 .52 0 0 0-.8 .2 .52 .52 0 0 0 .4 .7" fill="none" stroke="#231f20" stroke-width=".22"/>
<path d="M127 156h-14l-10.6 15.4" fill="none" stroke="#231f20" stroke-width=".2"/>
<path d="M102.1 171.2l.7 .4-2.1 2.3z" fill="#231f20"/>
<path d="M40.9 156h11.3l12.1 15.8M117.1 151.7h-.6l-.4 .4 .1 2a.74 .74 0 0 0 .9 .3M117.9 152.6h.5M118.4 152.6l.4 .3v1.5h-.6a.46 .46 0 0 1-.4-.5 .46 .46 0 0 1 .4-.4h.6M119.5 152.6h.7M119.7 151.7v2.7M121 152.6h.6l.2 .2 .1 1.6M121 151.7v2.7M122.8 152.7l.2-.1a.52 .52 0 0 1 .6 .6v.6a.52 .52 0 0 1-.6 .6l-.2-.2-.2-.4zM125.3 151.7v2.7h-.7l-.2-.4v-1.1l.2-.3h.7M126 153.5h1a.62 .62 0 0 0-.8-.8 1.71 1.71 0 0 0-.1 1.6l.9 .1" fill="none" stroke="#231f20" stroke-width=".2"/>
<path d="M64 172.1l.6-.5 1.5 2.6z" fill="#231f20"/>
<g fill="none" stroke="#231f20" stroke-width=".2">
<path d="M40.9 154.4l.8-2.7 .7 2.7M41.1 153.6h1.1M43.1 154.4v-1.8h.5l.3 .1 .1 .2 .1 1.5M45 152.7l.2-.1a.52 .52 0 0 1 .6 .6v.6a.52 .52 0 0 1-.6 .6l-.4-.4v-1zM47.5 151.7v2.7h-.7l-.3-.5 .1-1.1 .2-.2h.7M48.2 153.5h1a.61 .61 0 0 0-.2-.7 .61 .61 0 0 0-.6-.1 1.64 1.64 0 0 0-.1 1.6l.9 .1M47.1 251.3v2.4M48.4 252.2l-.5-.1-.2 .3 .1 .3 .7 .4a.44 .44 0 0 1-.2 .6 .44 .44 0 0 1-.6-.2M49.9 252.2l-.6-.1-.1 .3 .1 .3 .6 .3a.35 .35 0 0 1 .1 .5 .35 .35 0 0 1-.5 .2l-.3-.2M50.6 252.1l.1 1.3 .3 .3h.4v-1.6M52.1 252.9h.8a.52 .52 0 0 0-.1-.6 .52 .52 0 0 0-.5-.1l-.2 .4v.8l.3 .3h.5M53.5 252.4v.1"/>
<path d="M53.5 253.3v.1M55.8 251.7a.46 .46 0 0 1 .7-.3 .46 .46 0 0 1 .1 .7l-.8 1.6h.8M57.4 253.7l-.1 .5M57.4 252.6v.2M59.6 251.7a.46 .46 0 0 1 .7-.3 .46 .46 0 0 1 .1 .7l-.8 1.6h.9M61.1 251.3h.4a.53 .53 0 0 1 .4 .5 .53 .53 0 0 1-.4 .6M61.3 252.4h.2M61.5 252.4a.68 .68 0 0 1 .4 .8 .68 .68 0 0 1-.8 .5M62.6 253.5v.2M63.4 251.5l.1-.2a1.54 1.54 0 0 1 .4 1.9l-.3 .4a1.49 1.49 0 0 1-.3-1.8zM64.6 251.7a.46 .46 0 0 1 .7-.3 .46 .46 0 0 1 .1 .7l-.8 1.6h.9M66.1 253.5v.2"/>
<path d="M66.9 251.5l.2-.2a1.54 1.54 0 0 1 .3 1.9l-.2 .4a1.49 1.49 0 0 1-.4-1.8zM68.2 251.6v-.3h.8l-.4 2.4"/>
</g>
<g fill="none" stroke="#231f20" stroke-width=".31">
<path d="M90.9 216.6v5l-24.4 14.1M51.2 221.9v5l3.7 2.1v-4.9M53 227.9v.5l2.5 1.5M55.5 229.9a9.4 9.4 0 0 1 5.2 .9l.9 1.2 .5 1.7 2.5 1.5M55.5 224.3v5.6M62.1 228.2v5.5M62.7 228.6v4.9l3.8 2.2M64.6 235.2h1M64.6 234.6v.6M66.5 230.7v5M67.3 235.2h1M68.3 234.6v.6"/>
<path d="M73.8 231.4v.6l-5.5 3.2M83.1 226.1l.5 .3M89.1 222.6v.6l-5.5 3.2v-.6"/>
</g>
<text font-size="5.6" x="157.9" y="16.4">VEMD1060X01</text>
<text font-size="4.9" x="144.9" y="24">Vishay Semiconductors</text>
<text font-size="3.5" fill="#007ec4" x="42" y="21.9">www.vishay.com</text>
<g font-size="3.5">
<text x="18.9" y="32.3">REFLOW SOLDER PROFILE</text>
<text x="112.9" y="32.3">DRYPACK</text>
<text x="112.9" y="51.8">FLOOR LIFE</text>
<text x="112.9" y="82.8">DRYING</text>
<text x="18.9" y="109.3">PACKAGE DIMENSIONS in millimeters</text>
</g>
<g font-size="3.2">
<text x="112.9" y="37">Devices are packed in moisture barrier bags (MBB) to</text>
<text x="112.9" y="40.9">prevent the products from moisture absorption during</text>
<text x="112.9" y="44.8">transportation and storage. Each bag contains a desiccant.</text>
<text x="112.9" y="56.5">Floor life (time between soldering and removing from MBB)</text>
<text x="112.9" y="60.3">must not exceed the time indicated on MBB label:</text>
<text x="112.9" y="65.3">Floor life: 72 h</text>
<text x="112.9" y="70.2">Conditions: T</text>
<text x="137.5" y="70.2">&lt; 30 °C, RH &lt; 60 %</text>
<text x="112.9" y="75.2">Moisture sensitivity level 4, according to J-STD-020.</text>
<text x="112.9" y="87.5">In case of moisture absorption devices should be baked</text>
<text x="112.9" y="91.4">before</text>
<text x="112.9" y="95.3">Devices taped on reel dry using recommended conditions</text>
<text x="124.5" y="91.4">soldering.</text>
<text x="140.9" y="91.4">Conditions</text>
<text x="158.6" y="91.4">see</text>
<text x="166.1" y="91.4">J-STD-020</text>
<text x="184" y="91.4">or</text>
<text x="189.4" y="91.4">label.</text>
<text x="112.9" y="99.1">192 h at 40 °C (+ 5 °C), RH &lt; 5 %.</text>
</g>
<g font-size="2.8">
<text x="33.5" y="98.6">Fig. 8 - Lead (Pb)-free Reflow Solder Profile</text>
<text x="45.6" y="101.7">According to J-STD-020</text>
<text x="18.9" y="263.3">Rev. 1.1, 30-Jun-16</text>
<text x="107.2" y="263.6">4</text>
<text x="163.6" y="263.3">Document Number: 84295</text>
<text x="65.9" y="267.1">For technical questions, contact: detectortechsupport@vishay.com</text>
<text x="26.5" y="271">THIS DOCUMENT IS SUBJECT TO CHANGE WITHOUT NOTICE. THE PRODUCTS DESCRIBED HEREIN AND THIS DOCUMENT</text>
<text x="50.9" y="273.8">ARE SUBJECT TO SPECIFIC DISCLAIMERS, SET FORTH AT www.vishay.com/doc?91000</text>
</g>
<text font-size="2.6" fill="#000001" x="33" y="71" transform="rotate(-90 33 71)">Temperature (°C)</text>
<text font-size="2.5" fill="#000001" x="60.6" y="90.9">Time (s)</text>
<text font-size="2.4" x="131.9" y="70.8">amb</text>
<g font-size="2.2" fill="#000001">
<text x="36.3" y="40.3">300</text>
<text x="36.3" y="47.5">250</text>
<text x="43" y="46.7">255 °C</text>
<text x="76.5" y="44.8">max. 260 °C</text>
<text x="43" y="49.1">240 °C</text>
<text x="43" y="52.2">217 °C</text>
<text x="81.9" y="48.1">245 °C</text>
<text x="36.3" y="54.7">200</text>
<text x="71.5" y="58.2">max. 30 s</text>
<text x="36.3" y="61.9">150</text>
<text x="52.7" y="66">max. 120 s</text>
<text x="70.9" y="65.7">max. 100 s</text>
<text x="36.3" y="69.1">100</text>
<text x="65.6" y="71.7">max. ramp down 6 °C/s</text>
<text x="37.5" y="76.2">50</text>
<text x="43.1" y="76.7">max. ramp up 3 °C/s</text>
<text x="38.7" y="83.4">0</text>
<text x="40.8" y="85.9">0</text>
<text x="48.1" y="85.9">50</text>
<text x="55.5" y="85.9">100</text>
<text x="63.4" y="85.9">150</text>
<text x="71.4" y="85.9">200</text>
<text x="79.4" y="85.9">250</text>
<text x="87.3" y="85.9">300</text>
</g>
<text font-size="1.9" fill="#000001" x="32.2" y="90.3">19841</text>
<text font-size="1.8" fill="#040503" x="46.8" y="257.5">20018</text>
</svg>
